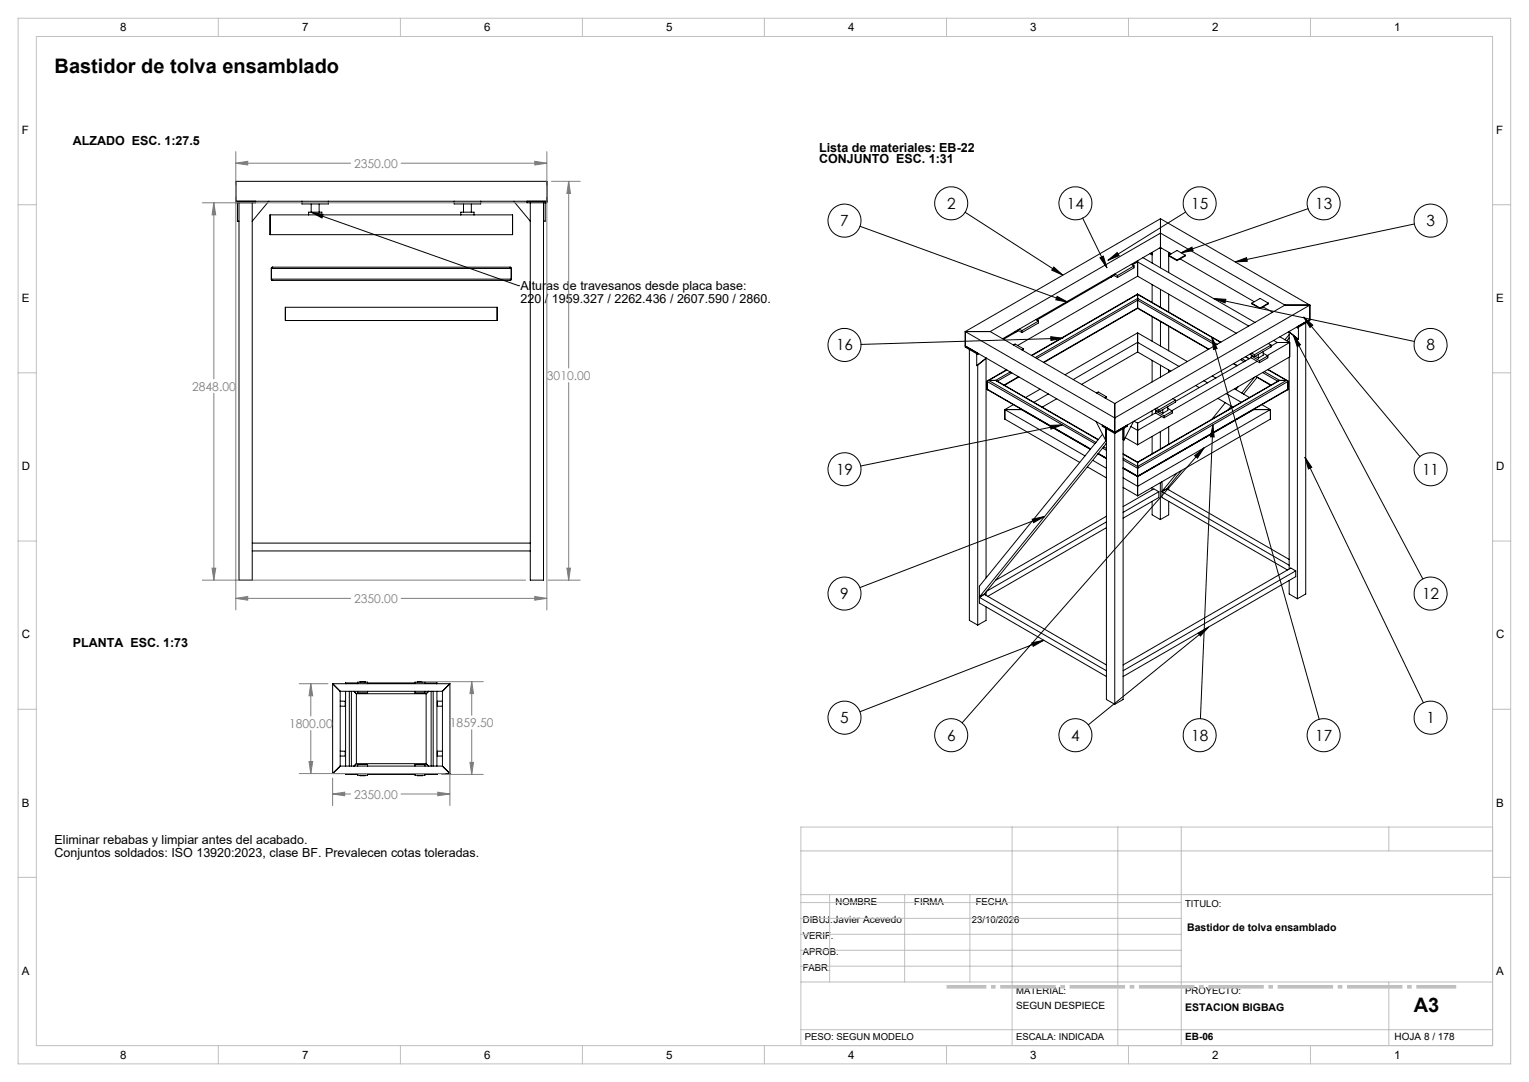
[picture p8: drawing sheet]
<svg xmlns="http://www.w3.org/2000/svg" width="420mm" height="297mm" viewBox="0 0 420 297" stroke-linecap="round" stroke-linejoin="round" font-family="sans-serif">
<g fill="none" stroke="#000" stroke-width=".27">
<path d="M64.8 55.2h85.4M65.2 55.7v5h.5M65.7 55.7v103.5h3.6v-103.5M70.2 55.2v.5h-5.4v-5.9h85.4v5.9h-5.5v-.5M73.8 55.2l-4.5 5.5M74.2 59h66.6v5.4h-66.6zM82.9 55.2v.8h7.3v-.8M84.8 59v-.8h3.6v.8M85.5 58.2l3.3 .7-.4 .9zM85.5 56v2.2M85.5 58.2l57 20.2M87.7 56v2.2"/>
<path d="M124.7 55.2v.8h7.3v-.8M126.6 59v-.8h3.6v.8M127.3 56v2.2M129.5 56v2.2M141.1 55.2l4.6 5.5M145.7 55.7v103.5h3.6v-103.5M149.8 55.7v5h-.5M265.1 58.3l26.9 17.2M297.4 59.9l6.7 13.6M325.7 58.2l-21.4 13.3M359.3 57.3l-34.9 12.1M74.5 76.6l.3 .4h65.4l.2-.4"/>
<path d="M74.5 73.7l.3-.4h65.4l.2 .4M74.5 73.7v2.9M74.5 76.6h65.9M74.5 73.7h65.9M140.4 73.7v2.9M142.5 78.4h.1M236.3 62.1l57 20.8M289.5 73.3l2.5 2.2-3.1-1.3zM302.2 70.8l.9-.5 1 3.2zM304.3 71.5l2.6-2.2 .5 .9zM305 75.9l.2 .1M305.2 75.8v.2"/>
<path d="M305.8 75.5l1.2 .7M306 75.6l-.8 .4M306 75.6l-21.2 12.3M306.2 75.2l.8 .4M307 75.6v.6M310.8 72.6l.7 .4M311 72.7l1.5-.8 30.5 17.6M311.5 73l-4.5 2.6M311.5 73v.5l-4.5 2.7M312.5 71.6v4.2M312.5 75.8l-33 19M312.5 75.8l27.1 15.7"/>
<path d="M313.9 70.7l30.8 17.8M316 69.5l.5 .4-.6-.3M316.5 69.3v2.9M316.5 78.1v4.9M318.5 68.1l.3 .2 .2-.2M318.8 60l41 23.7M318.8 60v13.5M318.8 79.4v4.9M318.8 60l-53.7 31M321 70.2l2.3 1.3M321 69.3v5.5M321.5 69.5l-.5 .4 .6-.3"/>
<path d="M321.7 69.7l-2.9-1.8-43.4 25.1M323.3 71.4v.1M324.1 71l20.4 11.8M324.4 69.4l3-1.6 .3 1zM325.6 70.1l-2.3-1.3-2.3 1.3 2.3 1.3M325.6 70.1l-2.3 1.3M325.6 70.1v.1l-2.3 1.3M339.3 71.9l3.1-1.2 .2 1zM388.5 61.5l-49.2 10.4M78.4 84.3h58.2v3.7h-58.2zM265.1 95l41.1 23.7M265.1 91v4.3l3.5 2"/>
<path d="M265.1 91h6.9M266.3 95.9v74.4l2.3 1.3M268.3 97.1v3.3M268.6 96.9v.4M268.9 97.1l-.3 .2M270.9 98.4v60.2M270.9 98.3l-2.6 2.1M271 98.3l-2.4 1.9M272 91l34.2 19.8M278.4 94.7l.4-.3 2.3 1.3M278.8 91l.2 .2M279 90.9v.3"/>
<path d="M279.5 90.6l1.2 .7M279.7 90.7l-.7 .5M279.8 90.8l-4.1 2.3M280 90.3l.7 .5M280.7 90.8v.5M281.1 95.7l-.4 .3M281.1 95.7l-.3 .4M284.6 87.7l.7 .4M285.3 88.1l-4.6 2.7M285.3 88.1v.5l-4.6 2.7M288.6 92.4l3.4 .4-3.3 .6zM290.4 81.3l2.9 1.6-3.3-.6z"/>
<path d="M292 92.8l-55.5 1.7M312.5 81.9v.5M312.5 80.7v.1M312.5 84.5v.1M312.5 80.7l22.9 13.2M312.5 84.6l19.5 11.3M312.5 80.7l-29.1 16.8M312.5 84.6l-25.8 14.9M312.5 80.8v1.1M312.5 82.4v2.1M312.5 91.4v5.2M312.5 91.4l13.6 7.8"/>
<path d="M312.5 96.6l9.1 5.3M312.5 91.4l-19.9 11.5M312.5 96.6l-15.4 8.9M312.5 80.8l22.8 13.2M312.5 81.9l21.8 12.6M312.5 82.4l21.4 12.4M312.5 84.5l19.6 11.3M312.5 80.8l-29.1 16.8M312.5 81.9l-28.1 16.2M312.5 82.4l-27.7 16M312.5 84.5l-25.9 14.9M316.5 87v6.7"/>
<path d="M316.5 98.9v5.9M318.8 88.3v6.7M321 80.7v5M321 89.6v6.7M332.9 92.6l1.4 3.1-1 .3zM332.9 92.6l29.5 104.8M333.4 81.9l3.3 .3-.2 .9zM333.4 81.9l55.1 11.8M338.8 99.8l1 .6M338.9 99.8l1 .6M340.7 98.7l1 .6M341.2 98.5l1 .6"/>
<path d="M342.1 97.9l1 .6M342.2 97.9l1 .6M343.4 97.2l1.2 .7M343.7 98.1l-20.8 12.1M343.7 97.7v.5l2.3 1.4M343.7 97.7l2.3 1.3M343.9 96.9l.7 .5M343.9 83.2l2.2-1.3 2.3 1.3M343.9 83.2l2.2 1.4M343.9 83.2v.2l2.2 1.3M344 97.5l-.3 .2M344.6 97.4v.5"/>
<path d="M344.7 97.8l1 .5M345.4 99.2l-23.5 13.5M345.7 97.3v1M346 99v.6M346.1 84.6v.1M347 84.2l2.6 1.5M347 97l1.3 .7M347 96.5v1l-1.3 .8M348.3 97.7l-2.3 1.3M348.3 97.7v.5l-2.3 1.4M348.4 94.3l.7 .4M348.4 83.2l-2.3 1.4"/>
<path d="M348.4 83.2v.2l-2.3 1.3M349.1 94.7v.5l-4.5 2.7M349.1 94.7l-4.5 2.7M349.8 93.4l1 .6M350.8 94l-1.7 1M350.8 94h3.5M351.6 92.5l2.7 1.5M353 83.7h6.8M353 83.7l-34.2-19.7-46.8 27M353 83.7l-46.8 27.1M354 91l2.4 2M354 91l2.7 2.1"/>
<path d="M354.1 91.9l-1.1 1.4M354.1 92.7l-.7 .9M354.1 91.1v2.8M354.1 98.1v58.1M354.3 94l-6.2 3.6M354.3 94v4l-41.8 24.1M355.2 92l2 2.6-.9 .5zM355.2 92l35.6 66.9M356.1 89.8l.3 .2M356.4 90v-.3l3.4-2-53.6 31M356.4 93v71.4M356.4 93l.3 .1"/>
<path d="M356.7 89.8v3.3M358.1 87l2.5 2.2-.8 .7zM358.1 87l32 38.3M358.7 88.7v74.4l-2.3 1.3M359.8 83.7v4.3l-3.4 2M359.8 83.7l-53.6 31-41.1-23.7M268.6 100.2v71.4M268.6 100.2l-.3 .2M271.1 106.8l28.4 16.5M271.1 104.7v2.1M271.1 104.7l29.7 17.1M271.1 106.8l28.5 16.4"/>
<path d="M271.6 104.4l-.5 .3M271.6 104.4h1.9M271.6 104.4l29.5 17.1M273.5 104.4l28.2 16.2M273.5 104.4l28.1 16.3M276.5 101.5l-5.2 3M276.6 101.6l-5 2.8M277.5 102.1l-4 2.3M278 102.3l-4 2.3M278.3 111.1l-2.3 1.3 22 12.7M279.8 103.4l-4 2.3M279.9 103.5l-4 2.3"/>
<path d="M280.6 112.4h-4.6v2.6l20.6 11.9M280.6 112.4l18.9 11M282.9 113.7h.1M285.7 106.8l-4 2.3M288 108.1l-4 2.3M288.5 116.8l3.3-.2-3.1 1.2zM290.3 109.5l-4 2.3M291.8 116.6l-55.4 11.3M301.1 115.7l2.6 5.1M301.2 107.9l.5-.3 2.2 1.3M302.8 116.7v.3l3.4 2 3.4-2v-.3l-3.4 2M302.9 119.2l-33.9 41.7v3"/>
<path d="M303.7 117.5v3.3M303.9 108.9l-.4 .3M303.9 108.9l-.3 .4M303.9 117.6v74.4l2.3 1.3M306.2 110.8v82.5M308.5 117.6v74.4l-2.3 1.3M308.8 117.5v3.3M311.4 115.7l-2.6 5.1M311.5 115.6l1 .6M312.5 116.2v5.9M316.5 112.7v1.2M316.5 119.8v4.8"/>
<path d="M317.1 112.3l1.2 .7M317.5 113.3l-5 2.9M317.5 112.9v.5l2.3 1.3M317.5 112.9l2.3 1.3M317.6 112.1l.7 .4M317.7 112.7l-.2 .2M318.3 112.5v.5M318.5 112.9l.9 .5M318.7 118.5v4.8M318.8 100.3v3.2M319.1 114.3l-6.6 3.8-1.8-1M319.4 112.4v1"/>
<path d="M319.8 114.2v.5M320.8 112.1l1.2 .8M320.8 111.6v1l-1.4 .8M321 101.6v.6M321 117.2v4.7M322 112.9v.5l-2.2 1.3M322 112.9l-2.2 1.3M322.2 109.4l.7 .5M322.9 109.9v.5l-4.6 2.6M322.9 109.9l-4.6 2.6M323.8 100.6l-11.3-6.6-17.7 10.2M328.4 105.8l1 .6"/>
<path d="M330.7 104.5l1 .6M331.4 119.9l-.1 .1M332.7 119.1l-.1 .1M333 103.2l1 .6M333.2 116.6l.3 3.3h-1zM333.2 116.6l-3.5 80.7M334.5 109.4l4.2 2.4M336.6 110.5l-3.7 4.6M336.8 108.1l4.2 2.3M338.2 111.5l-.8 1M339.1 106.7l4.1 2.4M340.1 106.1l-.6 .9"/>
<path d="M342.1 113.7h.1M344.3 112.4h.1M344.4 112.4h4.6M344.4 112.4l-31.9 18.4M344.6 103.5l-3.5 4.4M344.9 103.4l4.1 2.4M345 103.3l4.1 2.4M345.3 103.6l-3.7 4.6M346.6 111.1l2.4 1.3M346.9 102.3l4.1 2.3M347.3 102l4.2 2.4M348.2 101.5l5.2 2.9"/>
<path d="M348.3 101.4l5.4 3.1M349 112.4v2.6l-36.5 21.1M349 112.4l-36.5 21.1-4-2.3M351.5 104.4l-39 22.5M351.5 104.4h1.9M351.5 104.4l-39 22.6M353.4 104.4l.4 .3M353.4 104.4l-40.9 23.7M353.8 106.8l-41.3 24M353.8 104.7v2.1M353.8 104.7l-41.3 23.8M353.8 106.8l-41.3 23.9"/>
<path d="M298.7 128.2l5.2 3M300.2 126.4l3.7 2.1M301.6 124.6l2.3 1.3M301.7 124.5l2.2 1.3M302.9 123l1 .6M303.2 122.7l.7 .4M303.8 121.9l.1 .1M303.8 121.8l.1 .1M303.9 120.8l-34.9 43.1M303.9 121.7l-33.5 41.4-1.4 .8M303.9 120.6l-.2 .2M308.5 128.5l4 2.3"/>
<path d="M308.5 124.6l4 2.3M308.5 120.6l.3 .2M308.5 133.8l4 2.3M308.5 126.3l4 2.2M308.5 125.8l4 2.3M308.5 128.4l4 2.3M308.5 124.7l4 2.3M309.1 120.2l3.4 1.9M312.5 128.1v.4M312.5 130.7v.1M312.5 126.9v.1M312.5 127v1.1"/>
<path d="M312.5 128.5v2.2M312.5 130.8v5.3M316.5 137.6v3.7l2.2 1.3M316.5 128.5h.1M316.5 133.8v.6M318.3 135l-9.8 5.6M318.3 135v1.6l-9.8 5.6M318.3 135l-1.4-.8-8.4 4.9M318.7 127.2h.1M318.7 132.5v10.1M319.2 132.2v2.7M319.2 135v1.6l34.5 19.9"/>
<path d="M319.2 135l1.4-.8 33.5 19.4M319.2 135l34.9 20.1M321 125.9h.1M321 133.5v.9M321 137.6v3.7l-2.3 1.3M323.3 129.9l-4.1 5M324.6 129.1l-4 5-1.4 .8M326.9 122.5l-.1 .1M328.2 125.1l2.5-2.2-1.8 2.9zM330.7 122.9l-66.4 75.5M358.5 125.5l1.8 2.8-.9 .4zM358.5 125.5l32.5 67.4"/>
<path d="M69.3 149.1h76.4M69.3 151.2h76.4M283.5 142.5l3.3-.7-2.9 1.7zM286.8 141.8l-50.6 19.5M303.9 143.3l-32.9 19M303.9 144.8l-32.6 18.9M303.9 141.7l-30.5 17.6M354.1 159.3v3.8l2.3 1.3M355.9 156.7l-1.3-.8-46.1 26.6M355.9 156.7l-47.4 27.4M355.9 156.7v1.6l-47.4 27.4M269 164v1.5l34.9 20.2"/>
<path d="M269 164l34.9 20.1M269 164l1.4-.8 33.5 19.3M270.9 166.6v3.7l-2.3 1.3M270.9 162.5v.9M283.5 176.5l3.2-.7-2.9 1.6zM286.7 175.8l-50.5 19.6M329.1 173.8l2.9-1.7-2.3 2.5zM332 172.1l-33.1 26.9M91.4 187.7v24.6M91.4 187.7l2.1 2.1M91.4 187.7h32.2M93.5 192.5h1.3v1.3h-1.3"/>
<path d="M93.5 189.8v20.5M93.5 189.8h28M94.9 187.5l.2 .2M94.9 187.5h3.3M94.9 187.5v.2M94.9 189.8v20.5M96 189.8v20.5M96.5 189.8v20.5M97.2 189.8l.7 .6M97.9 190.4v19.2M97.9 190.4h19.2M98.2 189.8v.4h2.8v-.4"/>
<path d="M98.2 187.7v-.4h2.8v.4M98.9 187.3v-.2h1.4v.2M101 187.5h13M114 187.7v-.4h2.7v.4M114 189.8v.4h2.7v-.4M114.7 187.3v-.2h1.3v.2M116.7 187.5h3.3M117.1 190.4v19.2M117.8 189.8l-.7 .6M118.4 189.8v20.5M119 189.8v20.5M120 187.5l-.2 .2"/>
<path d="M120 187.5v.2M120 189.8v20.5M121.5 192.5h-1.3v1.3h1.3M121.5 189.8v20.5M123.6 187.7v24.6M123.6 187.7l-2.1 2.1M91.4 212.3h32.2M93.5 206.2h1.3v1.3h-1.3M93.5 210.3l-2.1 2M93.5 210.3h28M94.9 212.6h3.3M94.9 212.3v.3"/>
<path d="M95.1 212.3l-.2 .3M97.9 209.6l-.7 .7M97.9 209.6h19.2M98.2 212.3v.5h2.8v-.5M98.2 210.3v-.4h2.8v.4M98.9 212.8v.1h1.4v-.1M101 212.6h13M114 212.3v.5h2.7v-.5M114 210.3v-.4h2.7v.4M114.7 212.8v.1h1.3v-.1M116.7 212.6h3.3M117.1 209.6l.7 .7"/>
<path d="M119.8 212.3l.2 .3M120 212.3v.3M121.5 206.2h-1.3v1.3h1.3M121.5 210.3l2.1 2"/>
<circle cx="261.3" cy="55.8" r="4.5"/>
<circle cx="295.4" cy="55.8" r="4.5"/>
<circle cx="329.5" cy="55.8" r="4.5"/>
<circle cx="363.6" cy="55.8" r="4.5"/>
<circle cx="232" cy="60.6" r="4.5"/>
<circle cx="393" cy="60.6" r="4.5"/>
<circle cx="232" cy="94.7" r="4.5"/>
<circle cx="393" cy="94.7" r="4.5"/>
<circle cx="232" cy="128.8" r="4.5"/>
<circle cx="393" cy="128.8" r="4.5"/>
<circle cx="232" cy="162.9" r="4.5"/>
<circle cx="393" cy="162.9" r="4.5"/>
<circle cx="232" cy="197" r="4.5"/>
<circle cx="393" cy="197" r="4.5"/>
<circle cx="261.3" cy="201.8" r="4.5"/>
<circle cx="295.4" cy="201.8" r="4.5"/>
<circle cx="329.5" cy="201.8" r="4.5"/>
<circle cx="363.6" cy="201.8" r="4.5"/>
</g>
<g fill="none" stroke="#808080" stroke-width=".27">
<path d="M55.6 55.7h88.8M58.7 55.7l.6 3.3h-1.1zM58.7 55.7v48.3M64.8 44.8l3.3-.5v1zM64.8 41.6v125.8M64.8 44.8h31.5M110.2 44.8h40M146.9 44.3l3.3 .5-3.3 .5zM150.2 41.6v125.8M151.5 49.8h7.9M156.2 49.8l.5 3.3h-1zM156.2 49.8v51.2"/>
<path d="M58.7 107.9v51.3M156.2 105v54.2M55.6 159.2h88.8M58.2 156h1.1l-.6 3.2zM150.6 159.2h8.8M155.7 156h1l-.5 3.2zM64.8 164.2l3.3-.5v1zM64.8 164.2h31.5M110.2 164.2h40M146.9 163.7l3.3 .5-3.3 .5zM82.2 187.7h7.9M85.4 187.7l.5 3.3h-1z"/>
<path d="M85.4 187.7v8.8M116 187.1h16.8M123.6 188.9v32.2M129.6 187.1l.5 3.3h-1zM129.6 187.1v9.3M82.2 212.3h40.1M84.9 209.1h1l-.5 3.2zM85.4 200.5v11.8M91.4 217.9l3.3-.5v1zM91.4 213.6v7.5M91.4 217.9h4.9M110.2 217.9h13.4"/>
<path d="M120.3 217.4l3.3 .5-3.3 .5zM121.3 212.6h11.5M129.1 209.3h1l-.5 3.3zM129.6 200.3v12.3"/>
</g>
<path d="M260 270.9h140" fill="none" stroke="#c0c0c0" stroke-width="1" stroke-dasharray="15.2 1.3 1.3 1.3" stroke-dashoffset="4.3" stroke-linecap="butt"/>
<g fill="none" stroke="#c0c0c0" stroke-width=".27">
<path d="M5 5h410v287h-410zM10 10h400v277h-400zM60 5v5M110 5v5M160 5v5M210 5v5M260 5v5M310 5v5M360 5v5M5 56.2h5M410 56.2h5M5 102.3h5"/>
<path d="M410 102.3h5M5 148.5h5M410 148.5h5M5 194.7h5M410 194.7h5M220 233.6h190M278 227v60M307.1 227v60M324.5 227v60M381.5 227v6.6M410 227h-190v60M5 240.8h5"/>
<path d="M220 245.6h190M220 256.5h104.5M220 252.1h104.5M220 247.8h104.5M227.9 245.6v24M248.5 245.6v24M266.4 245.6v24M410 240.8h5M220 269.6h190M220 265.2h104.5M220 260.8h104.5M381.5 269.6v17.4"/>
<path d="M60 287v5M110 287v5M160 287v5M210 287v5M220 282.6h190M260 287v5M310 287v5M360 287v5"/>
</g>
<g fill="#000">
<path d="M85.5 58.2l3.3 .7-.4 .9z"/>
<path d="M324.4 69.4l3-1.6 .3 1zM339.3 71.9l3.1-1.2 .2 1zM333.4 81.9l3.3 .3-.2 .9zM358.1 87l2.5 2.2-.8 .7zM355.2 92l2 2.6-.9 .5zM358.5 125.5l1.8 2.8-.9 .4zM332.9 92.6l1.4 3.1-1 .3zM333.2 116.6l.3 3.3h-1zM329.1 173.8l2.9-1.7-2.3 2.5zM328.2 125.1l2.5-2.2-1.8 2.9zM283.5 176.5l3.2-.7-2.9 1.6zM283.5 142.5l3.3-.7-2.9 1.7zM288.5 116.8l3.3-.2-3.1 1.2zM288.6 92.4l3.4 .4-3.3 .6zM290.4 81.3l2.9 1.6-3.3-.6zM289.5 73.3l2.5 2.2-3.1-1.3zM302.2 70.8l.9-.5 1 3.2zM304.3 71.5l2.6-2.2 .5 .9z"/>
</g>
<path d="M64.8 164.2l3.3-.5v1zM146.9 163.7l3.3 .5-3.3 .5zM155.7 156h1l-.5 3.2zM156.2 49.8l.5 3.3h-1zM64.8 44.8l3.3-.5v1zM146.9 44.3l3.3 .5-3.3 .5zM58.2 156h1.1l-.6 3.2zM58.7 55.7l.6 3.3h-1.1zM91.4 217.9l3.3-.5v1zM120.3 217.4l3.3 .5-3.3 .5zM129.1 209.3h1l-.5 3.3zM129.6 187.1l.5 3.3h-1zM84.9 209.1h1l-.5 3.2zM85.4 187.7l.5 3.3h-1z" fill="#808080"/>
<g font-size="5.5">
<text x="15" y="19.9">Bastidor de tolva ensamblado</text>
<text x="388.4" y="277.8">A3</text>
</g>
<g font-size="4.2">
<text x="260.1" y="57.3">2</text>
<text x="293.1" y="57.3">14</text>
<text x="327.2" y="57.3">15</text>
<text x="361.3" y="57.3">13</text>
<text x="230.8" y="62.1">7</text>
<text x="391.8" y="62.1">3</text>
<text x="229.6" y="96.2">16</text>
<text x="391.8" y="96.2">8</text>
<text x="229.6" y="130.3">19</text>
<text x="390.6" y="130.3">11</text>
<text x="230.8" y="164.4">9</text>
<text x="390.6" y="164.4">12</text>
<text x="230.8" y="198.5">5</text>
<text x="260.1" y="203.3">6</text>
<text x="294.3" y="203.3">4</text>
<text x="327.2" y="203.3">18</text>
<text x="361.3" y="203.3">17</text>
<text x="391.8" y="198.5">1</text>
</g>
<g font-size="3.4">
<text x="20" y="39.7">ALZADO ESC. 1:27.5</text>
<text x="225" y="41.7">Lista de materiales: EB-22</text>
<text x="225" y="44.7">CONJUNTO ESC. 1:31</text>
<text x="143" y="79.7">Alturas de travesanos desde placa base:</text>
<text x="143" y="83.2">220 / 1959.327 / 2262.436 / 2607.590 / 2860.</text>
<text x="20" y="177.7">PLANTA ESC. 1:73</text>
<text x="15" y="231.7">Eliminar rebabas y limpiar antes del acabado.</text>
<text x="15" y="235.2">Conjuntos soldados: ISO 13920:2023, clase BF. Prevalecen cotas toleradas.</text>
</g>
<g font-size="3.3" fill="#808080">
<text x="97.2" y="46">2350.00</text>
<text x="52.8" y="107.2">2848.00</text>
<text x="150.2" y="104.3">3010.00</text>
<text x="97.2" y="165.5">2350.00</text>
<text x="79.4" y="199.8">1800.00</text>
<text x="123.6" y="199.6">1859.50</text>
<text x="97.2" y="219.2">2350.00</text>
</g>
<g font-size="3.2">
<text x="33" y="8.6">8</text>
<text x="83" y="8.6">7</text>
<text x="133" y="8.6">6</text>
<text x="183" y="8.6">5</text>
<text x="233" y="8.6">4</text>
<text x="283" y="8.6">3</text>
<text x="333" y="8.6">2</text>
<text x="383" y="8.6">1</text>
<text x="6" y="36.8">F</text>
<text x="411" y="36.8">F</text>
<text x="6" y="82.9">E</text>
<text x="411" y="82.9">E</text>
<text x="6" y="129.1">D</text>
<text x="411" y="129.1">D</text>
<text x="6" y="175.3">C</text>
<text x="411" y="175.3">C</text>
<text x="6" y="221.4">B</text>
<text x="411" y="221.4">B</text>
<text x="6" y="267.6">A</text>
<text x="411" y="267.6">A</text>
<text x="33" y="290.6">8</text>
<text x="83" y="290.6">7</text>
<text x="133" y="290.6">6</text>
<text x="183" y="290.6">5</text>
<text x="233" y="290.6">4</text>
<text x="283" y="290.6">3</text>
<text x="333" y="290.6">2</text>
<text x="383" y="290.6">1</text>
</g>
<g font-size="2.9">
<text x="326.1" y="255.6">Bastidor de tolva ensamblado</text>
<text x="325.6" y="277.5">ESTACION BIGBAG</text>
</g>
<g font-size="2.7">
<text x="279.1" y="276.8">SEGUN DESPIECE</text>
<text x="325.6" y="285.6">EB-06</text>
<text x="383.1" y="285.6">HOJA 8 / 178</text>
</g>
<g font-size="2.6">
<text x="229.5" y="248.4">NOMBRE</text>
<text x="251.1" y="248.4">FIRMA</text>
<text x="268" y="248.4">FECHA</text>
<text x="325.6" y="249">TITULO:</text>
<text x="220.5" y="253.3">DIBUJ.Javier Acevedo</text>
<text x="220.5" y="257.7">VERIF.</text>
<text x="267" y="253.3">23/10/2026</text>
<text x="220.5" y="262">APROB.</text>
<text x="220.5" y="266.4">FABR.</text>
<text x="279.1" y="273">MATERIAL:</text>
<text x="325.6" y="273">PROYECTO:</text>
<text x="221.1" y="285.5">PESO: SEGUN MODELO</text>
<text x="279.1" y="285.5">ESCALA: INDICADA</text>
</g>
</svg>
